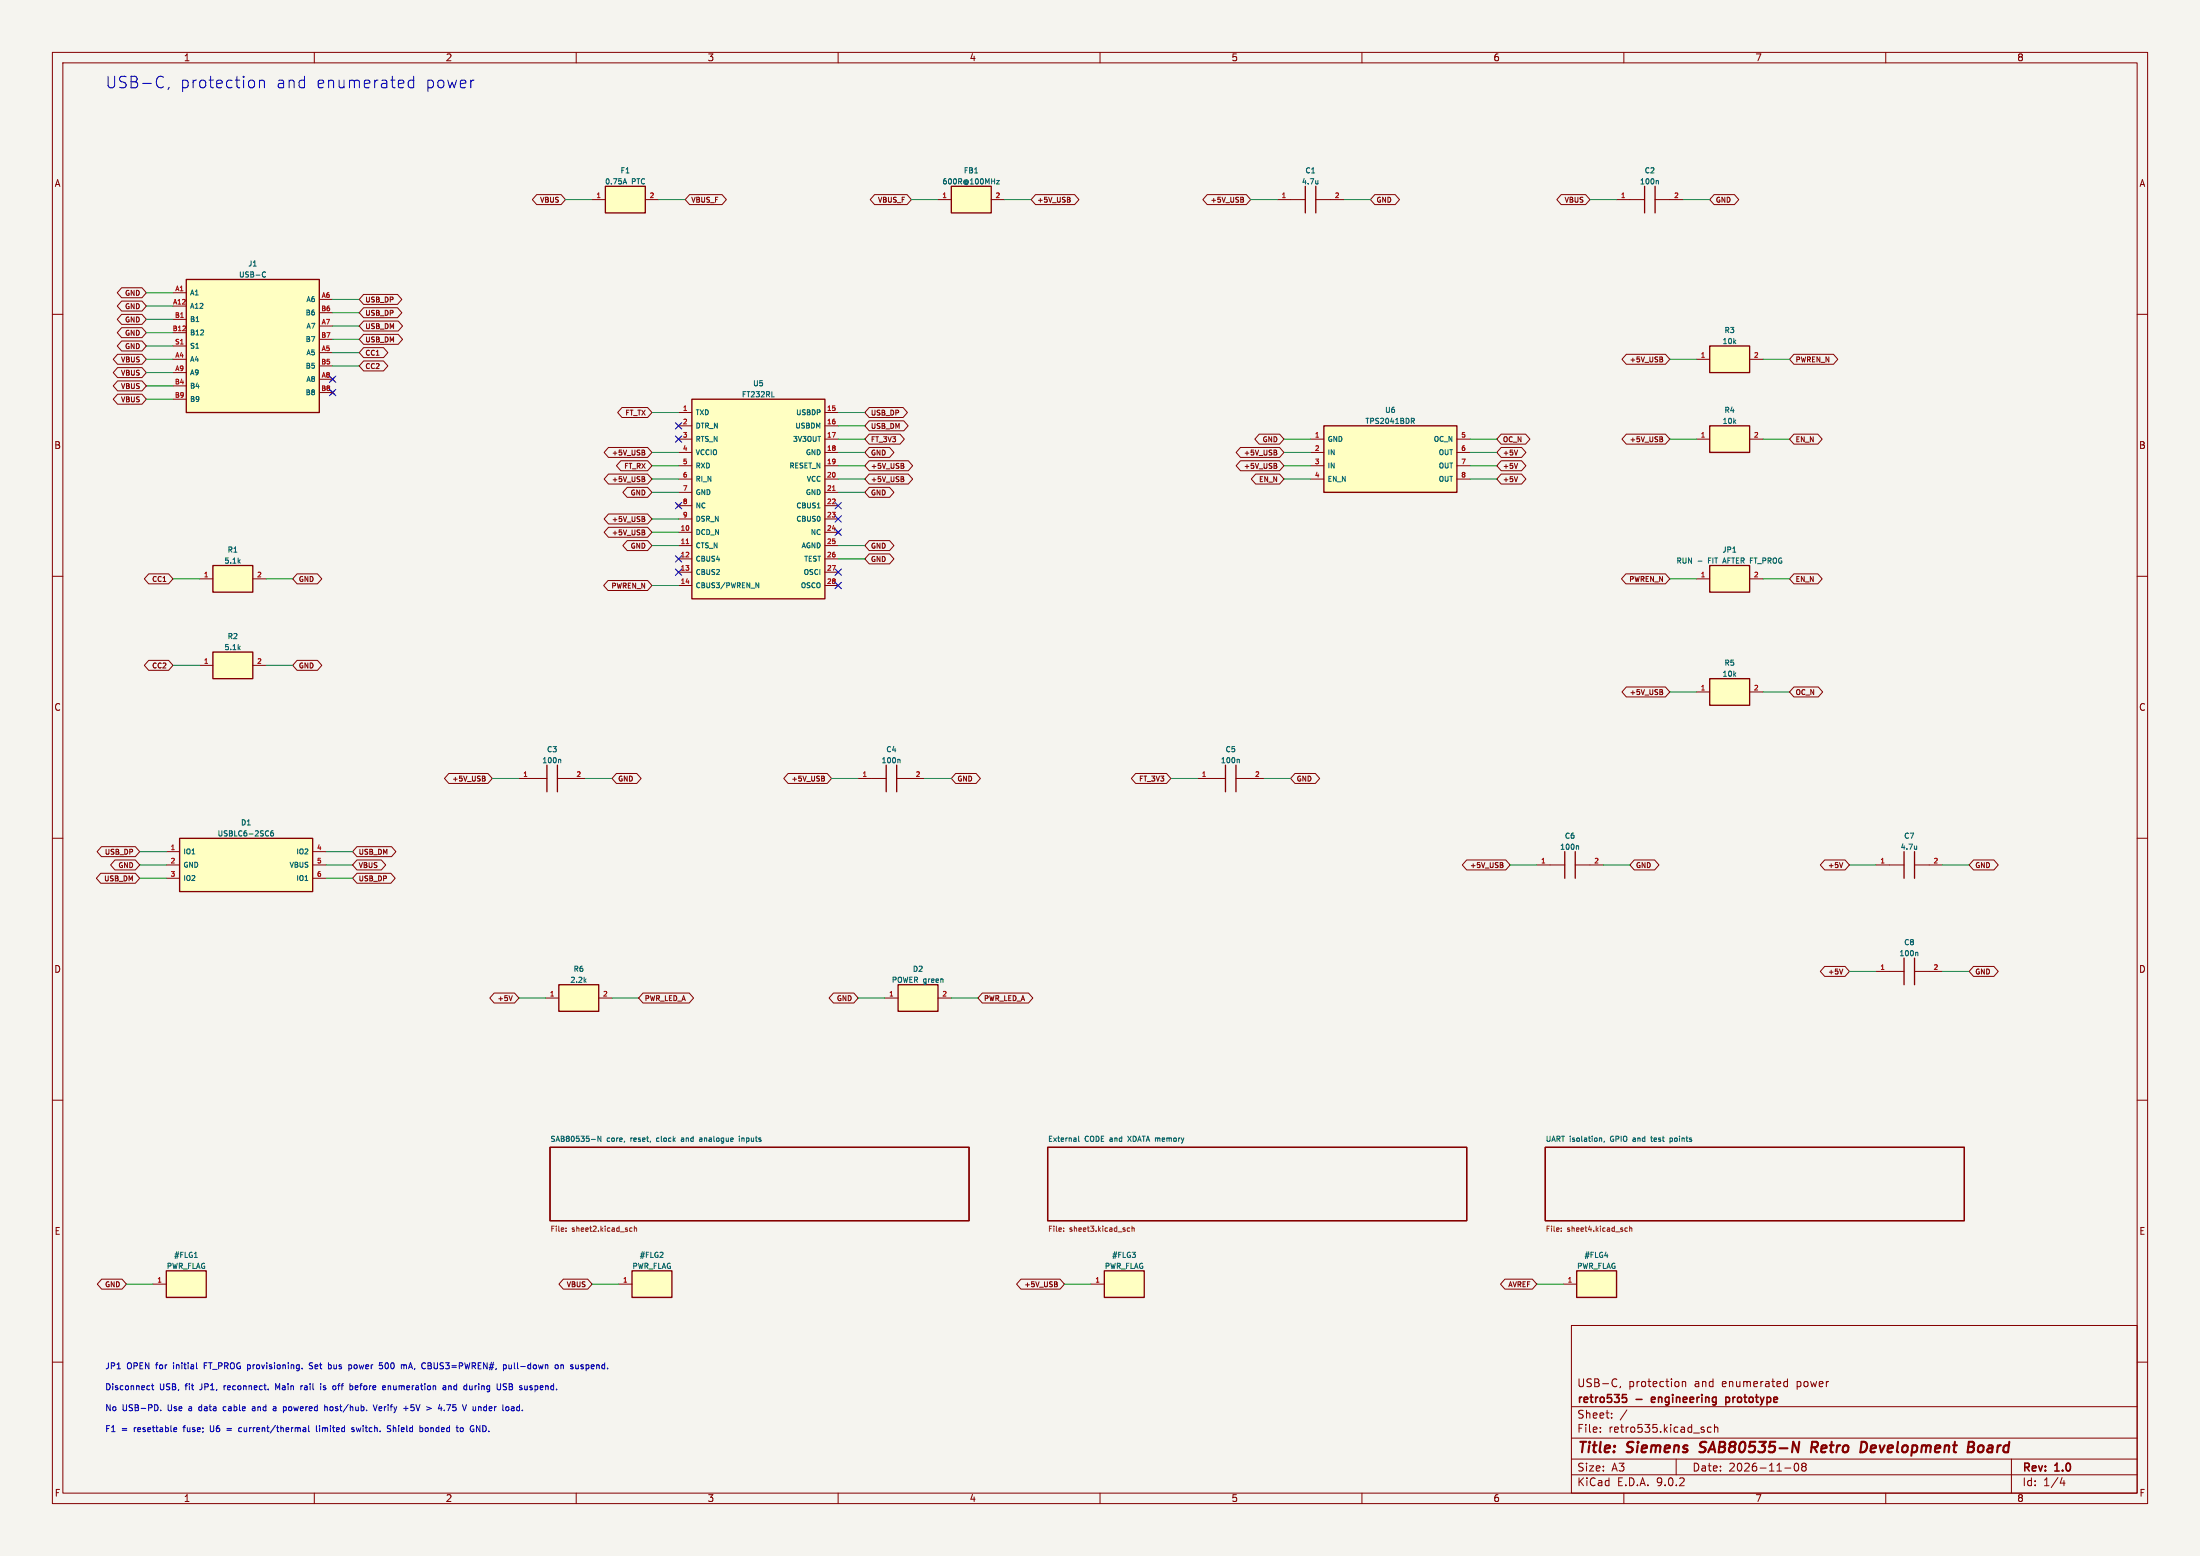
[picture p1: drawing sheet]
<svg xmlns="http://www.w3.org/2000/svg" width="420mm" height="297mm" viewBox="0 0 420 297" stroke-linecap="round" stroke-linejoin="round" font-family="sans-serif">
<path d="M0 0h420v297h-420z" fill="#f5f4ef" stroke="#f5f4ef" stroke-width=".19"/>
<g fill="none" stroke="#840000" stroke-width=".19">
<path d="M10 10h400v277h-400zM12 12h396v273h-396zM60 10v2M110 10v2M160 10v2M210 10v2M260 10v2M310 10v2M360 10v2M10 60h2M408 60h2M10 110h2"/>
<path d="M408 110h2M10 160h2M408 160h2M10 210h2M408 210h2M300 253h108v32h-108zM10 260h2M300 278.5h108M300 274.5h108M300 268.5h108M305.5 273.2v.2M305.5 272.5v.1"/>
<path d="M307.7 270.5v.2M307.7 269.8v.1M308.6 263.3h.1M308.7 264.5l-.1 .1M309.4 264.6l-.2 .3M310.6 269.1l-1.3 1.9M320 278.5v3M321.2 263.7v1M321.2 263.8l.2-.1 .3 .1 .1 .9M325.3 273v.3M326.7 272.5l-.5-.1-.3 .3 .2 .6h.6M327.3 272.5l.2-.1 .4 .1v.9"/>
<path d="M327.3 271.9v1.5M340.6 264.5l.2 .2 .4-.1M341.2 263.8l-.4-.1-.2 .1M341.2 263.2v1.5M342.7 279.4l.2-.1a.8 .8 0 0 1 .5 .7 .8 .8 0 0 1-.5 .8l-.2-.2-.2-.4zM344.2 279.9l-.3-.3 .3-.3 .5 .1 .1 .2-.3 .3M344.2 279.9l-.3 .3 .1 .4 .2 .2 .5-.1 .1-.2-.1-.4-.2-.2M344.2 279.9h.3M384 278.5v6.5M408 260h2M60 285v2M110 285v2"/>
<path d="M160 285v2M210 285v2M260 285v2M300 281.5h108M310 285v2M340.7 280.2h1.2M360 285v2M393.7 282l-.4 1.1h.9M394 282.6v1"/>
</g>
<path d="M324.4 277.1l.3 .1M324.7 275.4l-.1 .6M342.3 275.2l.9 2 .3-2M346.3 276.3l.6 .9M346.7 275.2h-.7l-.3 2M346.8 276.2l-1 .1M355.4 275.2a.96 .96 0 0 1 1 .6 .96 .96 0 0 1-.3 1.1l-.5 .3M375.8 276.2h.6M375.9 275.2l.8 .1a.51 .51 0 0 1 .1 .5 .51 .51 0 0 1-.4 .4M376.4 276.2l.3 .1a.58 .58 0 0 1-.3 .9h-.8M378.4 275.9a.62 .62 0 0 0-.8 .4v.7l.6 .2" fill="none" stroke="#840000" stroke-width=".4"/>
<path d="M309.8 266.2h.7M309.8 266.8h.5l.2 .2-.1 .6h-.6M315.3 266.8v.8M316 267l-.7 .2M329.5 266.7v1.5M329.5 266.8l.4-.1 .3 .3M330.2 267.4l-.3 .3-.4-.1" fill="none" stroke="#840000" stroke-width=".3"/>
<path d="M105 219h80v14h-80zM200 219h80v14h-80zM295 219h80v14h-80z" fill="none" stroke="#840000" stroke-width=".25"/>
<g fill="none" stroke="#006464" stroke-width=".19">
<path d="M112.9 217.5h.8M114.7 216.9v1l-.6-1v1M125.4 217.3v.5M130.4 217.2l-.3 .1M130.4 217.5l-.3 .1v.2l.3 .1M133.6 217.3h.4v.6M134 217.4l-.5 .2 .2 .3 .3-.1M141.1 216.9v.1M141.1 217.2v.7M141.6 217.2v.7M142 217.3h-.4M205.9 216.9v.8l.2 .2"/>
<path d="M215.3 216.9l.7 1M216 216.9l-.7 1M305.5 217.2l.3 .1v.6M306.3 217.8l-.1 .2M311.8 217.5v.3M315.1 217.2h.4M315.2 216.9v.8l.3 .2M318.8 217.3l.3-.1 .2 .2-.1 .4h-.4M318.8 217.2v1"/>
</g>
<g fill="none" stroke="#725600" stroke-width=".19">
<path d="M108.1 234.9v.1M108.1 234.4v.1M120.3 235h.4M120.3 234.4h.4M121.1 234.5l.4-.1v.6M121.1 234v1M203.1 234.9v.1M203.1 234.4v.1M215.3 235h.4M215.3 234.4h.4M216.1 234.5l.4-.1v.6M216.1 234v1"/>
<path d="M298.1 234.9v.1M298.1 234.4v.1M310.3 235h.4M310.3 234.4h.4M311.1 234.5l.4-.1v.6M311.1 234v1"/>
</g>
<path d="M40.6 124.5h7.7v5h-7.7z" fill="#ffffc2"/>
<path d="M40.6 124.5h7.7v5h-7.7zM169.2 146.1v5M171.2 146.1v5M298.7 162.6v5M300.7 162.6v5" fill="none" stroke="#840000" stroke-width=".25"/>
<path d="M38.1 127h2.5M48.3 127h2.5M163.8 148.6h5.4M171.2 148.6h5.3M293.4 165.1h5.3M300.7 165.1h5.4" fill="none" stroke="#840000" stroke-width=".19"/>
<path d="M45.6 123.6l.3 .4M45.9 123.3l-.4 .4M171.5 144.9l.3 .2v.5M301.1 161.4l.3 .2v.5" fill="none" stroke="#006464" stroke-width=".19"/>
<path d="M120.6 242.6h7.7v5h-7.7z" fill="#ffffc2"/>
<path d="M120.6 242.6h7.7v5h-7.7z" fill="none" stroke="#840000" stroke-width=".25"/>
<path d="M118.1 245.1h2.5" fill="none" stroke="#840000" stroke-width=".19"/>
<path d="M132.1 76.2h25.4v38.1h-25.4z" fill="#ffffc2"/>
<path d="M132.1 76.2h25.4v38.1h-25.4z" fill="none" stroke="#840000" stroke-width=".25"/>
<g fill="none" stroke="#840000" stroke-width=".19">
<path d="M129.5 78.7h2.6M157.5 78.7h2.5M129.2 96.1l.7 .8M129.5 81.3h2.6M129.5 83.8h2.6M129.5 86.4h2.6M129.5 88.9h2.6M129.5 91.4h2.6M129.5 94h2.6M129.5 96.5h2.6M129.5 99.1h2.6M129.9 96.1l-.7 .8"/>
<path d="M157.5 81.3h2.5M157.5 83.8h2.5M157.5 86.4h2.5M157.5 88.9h2.5M157.5 91.4h2.5M157.5 94h2.5M157.5 96.5h2.5M157.5 99.1h2.5M129.5 101.6h2.6M129.5 104.1h2.6M129.5 106.7h2.6M129.5 109.2h2.6"/>
<path d="M129.5 111.8h2.6M157.5 101.6h2.5M157.5 104.1h2.5M157.5 106.7h2.5M157.5 109.2h2.5M157.5 111.8h2.5M159.6 101.2l.8 .8M160.4 101.2l-.8 .8"/>
</g>
<path d="M158.9 93.6h.5M131 103.8h.5" fill="none" stroke="#a90000" stroke-width=".19"/>
<path d="M147.4 75.8h.4M156 97h.6M144.3 111.2l.5 1v-1" fill="none" stroke="#006464" stroke-width=".19"/>
<path d="M106.7 188h7.6v5h-7.6z" fill="#ffffc2"/>
<path d="M106.7 188h7.6v5h-7.6z" fill="none" stroke="#840000" stroke-width=".25"/>
<path d="M104.1 190.5h2.6M114.3 190.5h2.5" fill="none" stroke="#840000" stroke-width=".19"/>
<path d="M111.6 187.1l.3 .4M111.9 186.8l-.4 .4" fill="none" stroke="#006464" stroke-width=".19"/>
<path d="M326.4 108h7.6v5h-7.6z" fill="#ffffc2"/>
<path d="M326.4 108h7.6v5h-7.6zM363.5 162.6v5M365.5 162.6v5M363.5 182.9v5.1M365.5 182.9v5.1" fill="none" stroke="#840000" stroke-width=".25"/>
<path d="M323.8 110.5h2.6M334 110.5h2.5M358.1 165.1h5.4M365.5 165.1h5.3M358.1 185.4h5.4M365.5 185.4h5.3" fill="none" stroke="#840000" stroke-width=".19"/>
<path d="M329.2 106.5l-.3 1M330.8 105.4h.6M365.9 161.4v.7M365.9 162l-.1 .1M365.8 181.8l.3 .1v.5" fill="none" stroke="#006464" stroke-width=".19"/>
<path d="M326.4 81.3h7.6v5.1h-7.6z" fill="#ffffc2"/>
<path d="M249.2 35.6v5M251.2 35.6v5M326.4 81.3h7.6v5.1h-7.6z" fill="none" stroke="#840000" stroke-width=".25"/>
<path d="M243.8 38.1h5.4M251.2 38.1h5.3M323.8 83.8h2.6M334 83.8h2.5" fill="none" stroke="#840000" stroke-width=".19"/>
<path d="M251.6 34.4v.7M251.6 35l-.1 .1" fill="none" stroke="#006464" stroke-width=".19"/>
<path d="M326.4 66h7.6v5.1h-7.6z" fill="#ffffc2"/>
<path d="M326.4 66h7.6v5.1h-7.6zM104.4 146.1v5M106.4 146.1v5" fill="none" stroke="#840000" stroke-width=".25"/>
<path d="M323.8 68.6h2.6M334 68.6h2.5M99.1 148.6h5.3M106.4 148.6h5.4" fill="none" stroke="#840000" stroke-width=".19"/>
<path d="M106.8 144.9l.3 .2v.5" fill="none" stroke="#006464" stroke-width=".19"/>
<path d="M301 242.6h7.6v5h-7.6z" fill="#ffffc2"/>
<path d="M301 242.6h7.6v5h-7.6z" fill="none" stroke="#840000" stroke-width=".25"/>
<path d="M298.4 245.1h2.6" fill="none" stroke="#840000" stroke-width=".19"/>
<path d="M115.6 35.6h7.6v5h-7.6z" fill="#ffffc2"/>
<path d="M115.6 35.6h7.6v5h-7.6z" fill="none" stroke="#840000" stroke-width=".25"/>
<path d="M113 38.1h2.6M123.2 38.1h2.5" fill="none" stroke="#840000" stroke-width=".19"/>
<path d="M119 34.8h.5M119.3 34.1l.3 1" fill="none" stroke="#006464" stroke-width=".19"/>
<path d="M34.3 160h25.4v10.2h-25.4z" fill="#ffffc2"/>
<path d="M314 35.6v5M316 35.6v5M34.3 160h25.4v10.2h-25.4z" fill="none" stroke="#840000" stroke-width=".25"/>
<path d="M308.6 38.1h5.4M316 38.1h5.3M31.7 162.6h2.6M31.7 165.1h2.6M31.7 167.6h2.6M59.7 162.6h2.5M59.7 165.1h2.5M59.7 167.6h2.5" fill="none" stroke="#840000" stroke-width=".19"/>
<path d="M316.3 34.4l.3 .2v.5M51.2 158.6l.1 .1M51.3 159.5h-.1M52.1 158.6h-.3l-.1 .2v.6l.1 .2 .4-.1-.1-.5h-.3l-.1 .1M58.2 168.1h.6" fill="none" stroke="#006464" stroke-width=".19"/>
<path d="M171.4 188h7.7v5h-7.7z" fill="#ffffc2"/>
<path d="M171.4 188h7.7v5h-7.7z" fill="none" stroke="#840000" stroke-width=".25"/>
<path d="M168.9 190.5h2.5M179.1 190.5h2.5" fill="none" stroke="#840000" stroke-width=".19"/>
<path d="M31.7 242.6h7.7v5h-7.7z" fill="#ffffc2"/>
<path d="M31.7 242.6h7.7v5h-7.7z" fill="none" stroke="#840000" stroke-width=".25"/>
<path d="M29.2 245.1h2.5" fill="none" stroke="#840000" stroke-width=".19"/>
<path d="M37.1 240h.6" fill="none" stroke="#006464" stroke-width=".19"/>
<path d="M181.6 35.6h7.6v5h-7.6z" fill="#ffffc2"/>
<path d="M181.6 35.6h7.6v5h-7.6z" fill="none" stroke="#840000" stroke-width=".25"/>
<path d="M179.1 38.1h2.5M189.2 38.1h2.6" fill="none" stroke="#840000" stroke-width=".19"/>
<path d="M190.3 34.4h.5l-.5 .7h.5" fill="none" stroke="#006464" stroke-width=".19"/>
<path d="M40.6 108h7.7v5h-7.7z" fill="#ffffc2"/>
<path d="M40.6 108h7.7v5h-7.7z" fill="none" stroke="#840000" stroke-width=".25"/>
<path d="M38.1 110.5h2.5M48.3 110.5h2.5" fill="none" stroke="#840000" stroke-width=".19"/>
<path d="M45.6 107.1l.3 .4M45.9 106.8l-.4 .4" fill="none" stroke="#006464" stroke-width=".19"/>
<path d="M326.4 129.5h7.6v5.1h-7.6z" fill="#ffffc2"/>
<path d="M326.4 129.5h7.6v5.1h-7.6z" fill="none" stroke="#840000" stroke-width=".25"/>
<path d="M323.8 132.1h2.6M334 132.1h2.5" fill="none" stroke="#840000" stroke-width=".19"/>
<path d="M210.8 242.6h7.6v5h-7.6z" fill="#ffffc2"/>
<path d="M210.8 242.6h7.6v5h-7.6z" fill="none" stroke="#840000" stroke-width=".25"/>
<path d="M208.3 245.1h2.5" fill="none" stroke="#840000" stroke-width=".19"/>
<path d="M252.7 81.3h25.4v12.7h-25.4z" fill="#ffffc2"/>
<path d="M252.7 81.3h25.4v12.7h-25.4zM233.9 146.1v5M236 146.1v5" fill="none" stroke="#840000" stroke-width=".25"/>
<path d="M250.2 83.8h2.5M250.2 86.4h2.5M250.2 88.9h2.5M250.2 91.4h2.5M278.1 83.8h2.6M278.1 86.4h2.6M278.1 88.9h2.6M278.1 91.4h2.6M228.6 148.6h5.3M236 148.6h5.3" fill="none" stroke="#840000" stroke-width=".19"/>
<path d="M269.4 79.8h.4l.2 .2-.1 .3-.5 .1M269.7 80.4l.3 .4M236.3 144.9l.3 .2v.5" fill="none" stroke="#006464" stroke-width=".19"/>
<path d="M35.6 53.3h25.4v25.4h-25.4z" fill="#ffffc2"/>
<path d="M35.6 53.3h25.4v25.4h-25.4z" fill="none" stroke="#840000" stroke-width=".25"/>
<g fill="none" stroke="#840000" stroke-width=".19">
<path d="M102.5 37.1h4.6l.8 1-.8 1h-4.6l-.9-1zM131.6 37.1h6.2l.9 1-.9 1h-6.2l-.8-1zM167 37.1h6.2l.8 1-.8 1h-6.2l-.9-1zM197.7 37.1h7.4l.9 1-.9 1h-7.4l-.9-1zM204.1 38.1l.2 .2-.2 .3M204.2 37.7v.4M230.5 37.1h7.4l.9 1-.9 1h-7.4l-.9-1zM237.2 37.6l.2 .2-.2 .3 .2 .3-.2 .2h-.3M262.5 37.1h3.8l.9 1-.9 1h-3.8l-.9-1zM298 37.1h4.7l.8 1-.8 1h-4.7l-.8-1zM327.2 37.1h3.9l.8 1-.8 1h-3.9l-.8-1zM23.2 54.9h3.9l.8 1-.8 .9h-3.9l-.8-.9z"/>
<path d="M23.2 57.5h3.9l.8 .9-.8 1h-3.9l-.8-1zM33 55.9h2.6M33 58.4h2.6M61 57.2h2.5M61 59.7h2.5M69.4 58.7h6.5l.8 1-.8 .9h-6.5l-.8-.9zM69.4 56.2h6.5l.8 1-.8 .9h-6.5l-.8-.9zM22.4 70.2h4.7l.8 .9-.8 1h-4.7l-.8-1zM22.4 72.7h4.7l.8 1-.8 .9h-4.7l-.8-.9zM22.4 75.2h4.7l.8 1-.8 1h-4.7l-.8-1zM22.4 67.6h4.7l.8 1-.8 .9h-4.7l-.8-.9zM23.2 60h3.9l.8 1-.8 .9h-3.9l-.8-.9z"/>
<path d="M23.2 62.5h3.9l.8 1-.8 1h-3.9l-.8-1zM23.2 65.1h3.9l.8 .9-.8 1h-3.9l-.8-1zM33 61h2.6M33 63.5h2.6M33 66h2.6M33 68.6h2.6M33 71.1h2.6M33 73.7h2.6M33 76.2h2.6M61 62.2h2.5M61 64.8h2.5M61 67.3h2.5"/>
<path d="M61 69.9h2.5M61 72.4h2.5M61 74.9h2.5M63.1 72l.8 .8M63.1 74.5l.8 .8M63.9 72l-.8 .8M63.9 74.5l-.8 .8M69.4 61.3h6.6l.9 .9-.9 1h-6.6l-.8-1zM69.4 63.8h6.6l.9 1-.9 .9h-6.6l-.8-.9zM69.4 66.4h3.8l.8 .9-.8 1h-3.8l-.8-1zM69.4 68.9h3.8l.8 1-.8 .9h-3.8l-.8-.9zM118.7 77.8h4.9l.9 .9-.9 1h-4.9l-.8-1z"/>
<path d="M165.9 77.8h6.5l.8 .9-.8 1h-6.5l-.8-1zM310.5 67.6h7.4l.9 1-.9 .9h-7.4l-.9-.9zM317.2 68.1l.2 .2-.2 .3 .2 .3-.2 .2h-.3M342.5 67.6h7.5l.9 1-.9 .9h-7.5l-.9-.9zM116.2 90.5h7.4l.9 .9-.9 1h-7.4l-.9-1zM116.2 98.1h7.4l.9 1-.9 .9h-7.4l-.9-.9zM116.2 85.4h7.4l.9 1-.9 .9h-7.4l-.9-.9zM118.5 87.9h5.1l.9 1-.9 1h-5.1l-.8-1zM119.7 93h3.9l.9 1-.9 .9h-3.9l-.8-.9zM122.9 91l.2 .2-.2 .2 .2 .4-.2 .1h-.3M122.9 85.9l.2 .2-.2 .3 .2 .3-.2 .2h-.3M122.9 98.6l.2 .2-.2 .3 .2 .3-.2 .2h-.3"/>
<path d="M165.9 82.9h5.9l.8 .9-.8 1h-5.9l-.8-1zM165.9 85.4h3.9l.9 1-.9 .9h-3.9l-.8-.9zM165.9 87.9h7.5l.8 1-.8 1h-7.5l-.8-1zM165.9 90.5h7.5l.8 .9-.8 1h-7.5l-.8-1zM165.9 93h3.9l.9 1-.9 .9h-3.9l-.8-.9zM165.9 80.3h6.6l.9 1-.9 .9h-6.6l-.8-.9zM172.3 88.9l.3 .2-.2 .3M172.3 91.4l.3 .2-.2 .3M172.4 88.5v.4M172.4 91v.4M236.8 85.4h7.5l.8 1-.8 .9h-7.5l-.8-.9zM236.8 87.9h7.5l.8 1-.8 1h-7.5l-.8-1z"/>
<path d="M239.7 90.5h4.6l.8 .9-.8 1h-4.6l-.8-1zM240.4 82.9h3.9l.8 .9-.8 1h-3.9l-.8-1zM243.5 85.9l.2 .2-.2 .3 .3 .3-.2 .2h-.4M243.5 88.4l.2 .2-.2 .3 .3 .3-.2 .2h-.4M286.6 82.9h4.6l.9 .9-.9 1h-4.6l-.9-1zM286.6 85.4h3.9l.8 1-.8 .9h-3.9l-.9-.9zM286.6 87.9h3.9l.8 1-.8 1h-3.9l-.9-1zM286.6 90.5h3.9l.8 .9-.8 1h-3.9l-.9-1zM289.7 85.9l-.3 1M289.7 88.4l-.3 1M289.7 91l-.3 .9M310.5 82.9h7.4l.9 .9-.9 1h-7.4l-.9-1z"/>
<path d="M317.2 83.4l.2 .2-.2 .2 .2 .3-.2 .2h-.3M342.5 82.9h4.5l.9 .9-.9 1h-4.5l-.9-1zM28.4 109.5h3.8l.8 1-.8 .9h-3.8l-.8-.9zM56.7 109.5h3.9l.8 1-.8 .9h-3.9l-.8-.9zM116.1 110.8h7.5l.9 1-.9 .9h-7.5l-.9-.9zM116.2 100.6h7.4l.9 1-.9 1h-7.4l-.9-1zM119.7 103.2h3.9l.9 .9-.9 1h-3.9l-.8-1zM122.9 101.1l.2 .2-.2 .3 .2 .3-.2 .2h-.3M165.9 103.2h3.9l.9 .9-.9 1h-3.9l-.8-1zM165.9 105.7h3.9l.9 1-.9 .9h-3.9l-.8-.9zM310.4 109.5h7.5l.9 1-.9 .9h-7.5l-.9-.9zM342.5 109.5h4.5l.9 1-.9 .9h-4.5l-.9-.9z"/>
<path d="M28.4 126h3.8l.8 1-.8 1h-3.8l-.8-1zM56.7 126h3.9l.8 1-.8 1h-3.9l-.8-1zM310.5 131.1h7.4l.9 1-.9 .9h-7.4l-.9-.9zM317.2 131.6l.2 .2-.2 .3 .2 .3-.2 .2h-.3M342.5 131.1h4.6l.9 1-.9 .9h-4.6l-.9-.9zM85.7 147.6h7.4l.9 1-.9 .9h-7.4l-.8-.9zM92.4 148.1l.2 .2-.2 .3 .2 .3-.2 .2h-.3M117.7 147.6h3.9l.8 1-.8 .9h-3.9l-.9-.9zM150.5 147.6h7.4l.8 1-.8 .9h-7.4l-.9-.9zM157.2 148.1l.2 .2-.2 .3 .2 .3-.2 .2h-.3M182.4 147.6h3.9l.9 1-.9 .9h-3.9l-.8-.9zM216.8 147.6h5.9l.8 1-.8 .9h-5.9l-.8-.9z"/>
<path d="M247.2 147.6h3.9l.8 1-.8 .9h-3.9l-.8-.9zM19.2 166.7h6.6l.9 .9-.9 1h-6.6l-.8-1zM19.4 161.6h6.4l.9 1-.9 .9h-6.4l-.9-.9zM21.9 164.1h3.9l.9 1-.9 1h-3.9l-.8-1zM68.1 161.6h6.6l.9 1-.9 .9h-6.6l-.8-.9zM68.1 164.1h4.7l.8 1-.8 1h-4.7l-.8-1zM68.1 166.7h6.5l.8 .9-.8 1h-6.5l-.8-1zM280 164.1h7.5l.8 1-.8 1h-7.5l-.8-1zM286.7 164.6l.2 .2-.2 .3 .2 .3-.1 .2h-.4M312 164.1h3.9l.8 1-.8 1h-3.9l-.9-1zM348.3 164.1h3.9l.9 1-.9 1h-3.9l-.8-1zM351.8 164.6l-.3 1"/>
<path d="M376.8 164.1h3.8l.9 1-.9 1h-3.8l-.9-1zM94.3 189.5h3.9l.9 1-.9 1h-3.9l-.8-1zM97.8 190l-.3 1M122.8 189.5h8.8l.8 1-.8 1h-8.8l-.9-1zM159.1 189.5h3.9l.8 1-.8 1h-3.9l-.8-1zM187.5 189.5h8.8l.9 1-.9 1h-8.8l-.8-1zM348.3 184.5h3.9l.9 .9-.9 1h-3.9l-.8-1zM351.8 185l-.3 .9M376.8 184.5h3.8l.9 .9-.9 1h-3.8l-.9-1zM19.4 244.2h3.9l.8 .9-.8 1h-3.9l-.8-1zM107.5 244.2h4.7l.8 .9-.8 1h-4.7l-.8-1zM194.9 244.2h7.5l.8 .9-.8 1h-7.5l-.8-1z"/>
<path d="M201.6 244.7l.2 .1-.2 .3 .3 .3-.2 .2h-.4M287.3 244.2h5.2l.9 .9-.9 1h-5.2l-.8-1z"/>
</g>
<path d="M50.3 51.9l.4 .1M50.7 52.8h-.4" fill="none" stroke="#006464" stroke-width=".19"/>
<g fill="none" stroke="#009600" stroke-width=".19">
<path d="M107.9 38.1h5.1M125.7 38.1h5.1M174 38.1h5.1M191.8 38.1h5M238.8 38.1h5M256.5 38.1h5.1M303.5 38.1h5.1M321.3 38.1h5.1M27.9 55.9h5.1M27.9 58.4h5.1M63.5 57.2h5.1M63.5 59.7h5.1"/>
<path d="M27.9 73.7h5.1M27.9 76.2h5.1M27.9 71.1h5.1M27.9 63.5h5.1M27.9 66h5.1M27.9 68.6h5.1M27.9 61h5.1M63.5 62.2h5.1M63.5 64.8h5.1M63.5 67.3h5.1M63.5 69.9h5.1M124.5 78.7h5"/>
<path d="M160 78.7h5.1M318.8 68.6h5M336.5 68.6h5.1M124.5 91.4h5M124.5 94h5M124.5 86.4h5M124.5 99.1h5M124.5 88.9h5M160 91.4h5.1M160 81.3h5.1M160 94h5.1M160 86.4h5.1"/>
<path d="M160 83.8h5.1M160 88.9h5.1M245.1 91.4h5.1M245.1 86.4h5.1M245.1 83.8h5.1M245.1 88.9h5.1M280.7 91.4h5M280.7 86.4h5M280.7 83.8h5M280.7 88.9h5M318.8 83.8h5M336.5 83.8h5.1"/>
<path d="M33 110.5h5.1M50.8 110.5h5.1M124.5 101.6h5M124.5 104.1h5M124.5 111.8h5M160 106.7h5.1M160 104.1h5.1M318.8 110.5h5M336.5 110.5h5.1M33 127h5.1M50.8 127h5.1M318.8 132.1h5"/>
<path d="M336.5 132.1h5.1M94 148.6h5.1M111.8 148.6h5M158.7 148.6h5.1M176.5 148.6h5.1M223.5 148.6h5.1M241.3 148.6h5.1M26.7 162.6h5M26.7 165.1h5M26.7 167.6h5M62.2 162.6h5.1M62.2 165.1h5.1"/>
<path d="M62.2 167.6h5.1M288.3 165.1h5.1M306.1 165.1h5M353.1 165.1h5M370.8 165.1h5.1M99.1 190.5h5M116.8 190.5h5.1M163.8 190.5h5.1M181.6 190.5h5.1M353.1 185.4h5M370.8 185.4h5.1M24.1 245.1h5.1"/>
<path d="M113 245.1h5.1M203.2 245.1h5.1M293.4 245.1h5"/>
</g>
<g fill="none" stroke="#000084" stroke-width=".19">
<path d="M62.9 71.8l1.2 1.2M62.9 74.3l1.2 1.2M64.1 71.8l-1.2 1.2M64.1 74.3l-1.2 1.2M128.9 95.9l1.2 1.2M128.9 83.2l1.2 1.2M128.9 80.7l1.2 1.2M130.1 95.9l-1.2 1.2M130.1 83.2l-1.2 1.2M130.1 80.7l-1.2 1.2M159.4 95.9l1.2 1.2M159.4 98.5l1.2 1.2"/>
<path d="M160.6 95.9l-1.2 1.2M160.6 98.5l-1.2 1.2M128.9 108.6l1.2 1.2M128.9 106.1l1.2 1.2M130.1 108.6l-1.2 1.2M130.1 106.1l-1.2 1.2M159.4 108.6l1.2 1.2M159.4 111.2l1.2 1.2M159.4 101l1.2 1.2M160.6 108.6l-1.2 1.2M160.6 111.2l-1.2 1.2M160.6 101l-1.2 1.2"/>
</g>
<g fill="none" stroke="#0000c2" stroke-width=".19">
<path d="M31.1 14.7l.1 .1M31.2 16.6l-.1 .1M32.3 16.7l-.3 .4M48.5 15.5l.1 .2-.1 .9M49.5 15.3v1.5M49.5 15.5a.55 .55 0 0 1 1 .1v1.2M79 15.4l-.7-.1-.4 .4v.6l.2 .4 .2 .1 .7-.1M79 14.6v2.2M28.3 264.5l.3 .1M28.6 265.2l-.3 .1M28.9 264.5h.5M29.1 264.1v1l.3 .2"/>
<path d="M30.7 269.2v.1M33.2 272.7l.2-.2 .3 .2v.1l-.5 .1M33.2 273.1l.2 .2 .3-.1M37.5 261.1l.2 .2M38.1 268.6l-.1 .1 .1 .5M39 260.7h.4M39.5 260.1h-.5v1.2M40.1 272.1l.2 1.1M42.8 264.5v.8M42.9 264.6l-.1 .1M43 268.5h-.2l-.2 .2 .1 .5 .3 .1M43.3 272.7h.9"/>
<path d="M43.3 273h.9M46.1 272.6l-.3-.1-.2 .2 .1 .5h.4M48.2 268.6l.3-.1 .2 .2M48.7 268.8l-.6 .2 .2 .3 .4-.1M51.2 265.2v.1M52.3 268.5l.3 .1 .1 .7M52.7 269.2l-.4 .1M52.7 268.8h-.4M53 264.9l-.4-.8v1.2M57.4 264.5v.8M57.7 261.2v.1M57.8 264.5l-.4 .2"/>
<path d="M57.8 273.1l.2 .2 .4-.1M57.9 272.6h.4l.1 .7M58.4 272.8l-.6 .2M58.9 272.1v1l.2 .2M59.6 261.2h-.6M59.7 260.2l-.4-.1-.3 .2 .1 .3 .5 .2M60.4 272.1v1l.2 .2M61 272.1v.1M61 272.5v.8M61.2 264.1v.1M61.2 264.5v.8M61.7 265.2l.3 .1"/>
<path d="M62 264.5l-.3 .2 .1 .1 .2 .1M62.2 268.5l.3 .2v.6M62.8 260.5l.3 .1 .2 .1-.1 .5-.4 .1M63.4 268.5l-.4 .2v.5l.4 .1M64.1 264.6v.6M64.5 264.5h.4M66.9 260.5l.2 .2v.4l-.2 .2M67.3 264.6v.6M67.6 272.6l-.3-.1-.2 .2 .1 .1 .4 .1v.3h-.5M68 272.5l.2 .8M68.2 264.5l-.4 .2 .1 .5 .3 .1M68.3 264.8l-.5 .1"/>
<path d="M71.2 268.1l.4 1.2 .4-1.2M72.8 268.6l-.3-.1-.2 .2 .1 .5h.4M72.9 268.8l-.6 .1M72.9 260.6l.2 .2-.2 .4M73 260.1h-.5l-.1 .6M73.4 264.5l.2 .3-.5 .1M73.5 265.2l-.1 .1M73.7 260.2l-.2 .4 .2 .6M73.9 272.5l.7 .4-.2 .4-.5-.1M74.1 264.5v.8M74.5 264.6h-.4M74.6 272.2l-.4-.1-.3 .2"/>
<path d="M75.1 272.1v1.2M75.2 272.5l-.1 .1M77.3 260.5l.3 .2v.6M78.4 260.1l-.4 1.2M78.4 269.2l.5 .1M79 268.1h-.5l-.1 .6 .5-.1M80.5 272.5l.2 .2v.4l-.2 .2M81.7 272.6l-.3-.1-.2 .2 .1 .5h.4M81.7 260.7h.4M81.7 260.1l.5 .1M82.1 260.7h.2M82.2 260.6l-.1 .1"/>
<path d="M82.3 261.2l-.6 .1M84 268.1l-.3 .8M84.6 264.6h.4l.1 .7M85.1 264.8l-.5 .2 .1 .3 .4-.1M85.3 268.1h.7l-.5 1.2M85.7 264.6h.4v.7M85.7 264.5v.8M87.8 272.7l.3-.2 .3 .2-.1 .5-.2 .1-.3-.2M90.1 265.2l-.3 .1M90.1 264.5v.8M90.3 268.5l.1 .7h.3M91 272.1l.6 1.2v-1.2"/>
<path d="M96.7 264.2l-.4-.1-.2 .2 .1 .3 .5 .2v.4h-.6M97.2 260.5v.7h.4M97.6 260.5v.8M98 268.5l.1 .2v.6M98.1 269.2l-.3 .1M98.1 268.8h-.3M98.8 268.5l-.2 .2v.4l.2 .2M101.2 264.6h.4M101.2 264.8l.4 .1M101.6 265.2l-.3 .1M106.1 260.6l.3-.1 .2 .2v.4l-.2 .2-.4-.2zM107.1 260.6h.4l.1 .7"/>
<path d="M107.1 260.5v.8M110.9 261.2h.4M111.3 260.6l-.2-.1-.2 .2 .1 .1 .3 .1"/>
</g>
<g font-size="3.1" fill="#0000c2">
<text x="20" y="17.1">USB-C,</text>
<text x="34.3" y="17.1">protection</text>
<text x="52.6" y="17.1">and</text>
<text x="60.3" y="17.1">enumerated</text>
<text x="81.1" y="17.1">power</text>
</g>
<g font-size="2.8" fill="#840000">
<text x="301" y="277.9">Title:</text>
<text x="310.6" y="277.9">Siemens</text>
<text x="325.4" y="277.9">SAB80535-N</text>
<text x="347.4" y="277.9">Retro</text>
<text x="357.6" y="277.9">Development</text>
<text x="378.9" y="277.9">Board</text>
</g>
<g font-size="2.1" fill="#840000">
<text x="301" y="268.2">retro535</text>
<text x="301" y="265">USB-C,</text>
<text x="310.9" y="265">protection</text>
<text x="312.4" y="268.2">-</text>
<text x="316" y="268.2">engineering</text>
<text x="323.5" y="265">and</text>
<text x="328.9" y="265">enumerated</text>
<text x="330.7" y="268.2">prototype</text>
<text x="343.3" y="265">power</text>
<text x="301" y="273.7">File:</text>
<text x="301" y="271">Sheet:</text>
<text x="307.1" y="273.7">retro535.kicad_sch</text>
<text x="301" y="281.1">Size:</text>
<text x="307.6" y="281.1">A3</text>
<text x="323" y="281.1">Date:</text>
<text x="330" y="281.1">2026-11-08</text>
<text x="386" y="281.3">Rev:</text>
<text x="392.4" y="281.3">1.0</text>
<text x="301" y="283.9">KiCad</text>
<text x="308.7" y="283.9">E.D.A.</text>
<text x="316.3" y="283.9">9.0.2</text>
<text x="386" y="283.9">Id:</text>
<text x="390.1" y="283.9">1/4</text>
</g>
<g font-size="1.8" fill="#840000">
<text x="35" y="11.9">1</text>
<text x="85" y="11.9">2</text>
<text x="135" y="11.9">3</text>
<text x="185" y="11.9">4</text>
<text x="235" y="11.9">5</text>
<text x="285" y="11.9">6</text>
<text x="335" y="11.9">7</text>
<text x="385" y="11.9">8</text>
<text x="10.3" y="35.9">A</text>
<text x="408.3" y="35.9">A</text>
<text x="10.3" y="85.9">B</text>
<text x="408.2" y="85.9">B</text>
<text x="10.3" y="135.9">C</text>
<text x="408.2" y="135.9">C</text>
<text x="10.3" y="185.9">D</text>
<text x="408.2" y="185.9">D</text>
<text x="10.3" y="235.9">E</text>
<text x="408.3" y="235.9">E</text>
<text x="10.3" y="285.9">F</text>
<text x="35" y="286.9">1</text>
<text x="85" y="286.9">2</text>
<text x="135" y="286.9">3</text>
<text x="185" y="286.9">4</text>
<text x="235" y="286.9">5</text>
<text x="285" y="286.9">6</text>
<text x="335" y="286.9">7</text>
<text x="385" y="286.9">8</text>
<text x="408.3" y="285.9">F</text>
</g>
<g font-size="1.6" fill="#0000c2">
<text x="20" y="261.6">JP1</text>
<text x="24.2" y="261.6">OPEN</text>
<text x="29.9" y="261.6">for</text>
<text x="33.4" y="261.6">initial</text>
<text x="39.5" y="261.6">FT_PROG provisioning.</text>
<text x="60.1" y="261.6">Set</text>
<text x="63.9" y="261.6">bus</text>
<text x="68" y="261.6">power</text>
<text x="74.1" y="261.6">500</text>
<text x="78.5" y="261.6">mA,</text>
<text x="82.7" y="261.6">CBUS3=PWREN#,</text>
<text x="98.5" y="261.6">pull-down</text>
<text x="108.6" y="261.6">on</text>
<text x="111.8" y="261.6">suspend.</text>
<text x="20" y="265.6">Disconnect</text>
<text x="20" y="269.6">No</text>
<text x="23.3" y="269.6">USB-PD.</text>
<text x="30.5" y="265.6">USB,</text>
<text x="32.2" y="269.6">Use</text>
<text x="35.6" y="265.6">fit</text>
<text x="36.4" y="269.6">a</text>
<text x="38.5" y="265.6">JP1,</text>
<text x="38.5" y="269.6">data</text>
<text x="43.3" y="265.6">reconnect.</text>
<text x="43.4" y="269.6">cable</text>
<text x="49.2" y="269.6">and</text>
<text x="53.4" y="265.6">Main</text>
<text x="53.4" y="269.6">a</text>
<text x="55.6" y="269.6">powered</text>
<text x="58.4" y="265.6">rail</text>
<text x="62.4" y="265.6">is</text>
<text x="63.7" y="269.6">host/hub.</text>
<text x="65" y="265.6">off</text>
<text x="68.5" y="265.6">before</text>
<text x="73.3" y="269.6">Verify</text>
<text x="75" y="265.6">enumeration</text>
<text x="79.2" y="269.6">+5V</text>
<text x="83.8" y="269.6">&gt;</text>
<text x="86.3" y="269.6">4.75</text>
<text x="86.7" y="265.6">and</text>
<text x="91" y="265.6">during</text>
<text x="91.3" y="269.6">V under</text>
<text x="97.5" y="265.6">USB</text>
<text x="99.3" y="269.6">load.</text>
<text x="102" y="265.6">suspend.</text>
<text x="20" y="273.6">F1</text>
<text x="23.2" y="273.6">=</text>
<text x="25.7" y="273.6">resettable</text>
<text x="35.4" y="273.6">fuse;</text>
<text x="40.7" y="273.6">U6</text>
<text x="46.6" y="273.6">current/thermal</text>
<text x="61.6" y="273.6">limited</text>
<text x="68.6" y="273.6">switch.</text>
<text x="75.7" y="273.6">Shield</text>
<text x="82.1" y="273.6">bonded</text>
<text x="89.4" y="273.6">to</text>
<text x="92.2" y="273.6">GND.</text>
</g>
<g font-size="1.4" fill="#006464">
<text x="115.4" y="35.4">0.75A</text>
<text x="118.3" y="33.3">F1</text>
<text x="120.6" y="35.4">PTC</text>
<text x="179.8" y="35.4">600R@100MHz</text>
<text x="183.9" y="33.3">FB1</text>
<text x="248.4" y="35.4">4.7u</text>
<text x="249.1" y="33.3">C1</text>
<text x="313" y="35.4">100n</text>
<text x="313.9" y="33.3">C2</text>
<text x="45.5" y="53.2">USB-C</text>
<text x="47.3" y="51.1">J1</text>
<text x="328.7" y="65.9">10k</text>
<text x="329.1" y="63.8">R3</text>
<text x="141.5" y="76">FT232RL</text>
<text x="143.7" y="73.9">U5</text>
<text x="260.5" y="81.1">TPS2041BDR</text>
<text x="264.3" y="79">U6</text>
<text x="328.7" y="81.1">10k</text>
<text x="329.1" y="79">R4</text>
<text x="42.7" y="107.8">5.1k</text>
<text x="43.3" y="105.7">R1</text>
<text x="319.9" y="107.8">RUN</text>
<text x="324" y="107.8">-</text>
<text x="326.3" y="107.8">FIT</text>
<text x="328.7" y="105.7">JP1</text>
<text x="329.4" y="107.8">AFTER FT_PROG</text>
<text x="42.7" y="124.3">5.1k</text>
<text x="43.3" y="122.2">R2</text>
<text x="328.7" y="129.4">10k</text>
<text x="329.1" y="127.3">R5</text>
<text x="104.3" y="143.8">C3</text>
<text x="169.1" y="143.8">C4</text>
<text x="233.8" y="143.8">C5</text>
<text x="103.4" y="145.9">100n</text>
<text x="168.2" y="145.9">100n</text>
<text x="232.9" y="145.9">100n</text>
<text x="41.4" y="159.8">USBLC6-2SC6</text>
<text x="45.9" y="157.7">D1</text>
<text x="298.6" y="160.3">C6</text>
<text x="363.4" y="160.3">C7</text>
<text x="297.7" y="162.4">100n</text>
<text x="362.7" y="162.4">4.7u</text>
<text x="109.4" y="185.7">R6</text>
<text x="174.2" y="185.7">D2</text>
<text x="362.5" y="182.7">100n</text>
<text x="363.4" y="180.6">C8</text>
<text x="108.8" y="187.8">2.2k</text>
<text x="170.1" y="187.8">POWER green</text>
<text x="105" y="218">SAB80535-N</text>
<text x="115.9" y="218">core,</text>
<text x="120.6" y="218">reset,</text>
<text x="125.8" y="218">clock</text>
<text x="130.8" y="218">and</text>
<text x="134.5" y="218">analogue</text>
<text x="142.4" y="218">inputs</text>
<text x="200" y="218">External</text>
<text x="207.1" y="218">CODE and</text>
<text x="215.8" y="218">XDATA memory</text>
<text x="295" y="218">UART isolation,</text>
<text x="307.7" y="218">GPIO</text>
<text x="312.2" y="218">and</text>
<text x="315.9" y="218">test</text>
<text x="319.8" y="218">points</text>
<text x="31.7" y="242.4">PWR_FLAG</text>
<text x="33.1" y="240.3">#FLG1</text>
<text x="120.6" y="242.4">PWR_FLAG</text>
<text x="122" y="240.3">#FLG2</text>
<text x="210.8" y="242.4">PWR_FLAG</text>
<text x="212.2" y="240.3">#FLG3</text>
<text x="301" y="242.4">PWR_FLAG</text>
<text x="302.4" y="240.3">#FLG4</text>
</g>
<g font-size="1.4" fill="#725600">
<text x="105" y="235.5">File:</text>
<text x="109.2" y="235.5">sheet2.kicad_sch</text>
<text x="200" y="235.5">File:</text>
<text x="204.2" y="235.5">sheet3.kicad_sch</text>
<text x="295" y="235.5">File:</text>
<text x="299.2" y="235.5">sheet4.kicad_sch</text>
</g>
<g font-size="1.3" fill="#840000">
<text x="102.9" y="38.9">VBUS</text>
<text x="131.9" y="38.9">VBUS_F</text>
<text x="167.5" y="38.9">VBUS_F</text>
<text x="197.9" y="38.9">+5V_USB</text>
<text x="231" y="38.9">+5V_USB</text>
<text x="262.7" y="38.9">GND</text>
<text x="298.5" y="38.9">VBUS</text>
<text x="327.5" y="38.9">GND</text>
<text x="23.7" y="56.7">GND</text>
<text x="23.7" y="59.2">GND</text>
<text x="69.6" y="57.9">USB_DP</text>
<text x="23.7" y="61.7">GND</text>
<text x="23.7" y="64.3">GND</text>
<text x="69.6" y="60.5">USB_DP</text>
<text x="69.6" y="63">USB_DM</text>
<text x="69.6" y="65.5">USB_DM</text>
<text x="22.9" y="71.9">VBUS</text>
<text x="22.9" y="69.4">VBUS</text>
<text x="23.7" y="66.8">GND</text>
<text x="69.6" y="68.1">CC1</text>
<text x="69.6" y="70.6">CC2</text>
<text x="311" y="69.4">+5V_USB</text>
<text x="342.7" y="69.4">PWREN_N</text>
<text x="22.9" y="74.4">VBUS</text>
<text x="22.9" y="77">VBUS</text>
<text x="119.2" y="79.5">FT_TX</text>
<text x="166.2" y="79.5">USB_DP</text>
<text x="166.2" y="82.1">USB_DM</text>
<text x="116.7" y="87.1">+5V_USB</text>
<text x="119" y="89.7">FT_RX</text>
<text x="166.2" y="84.6">FT_3V3</text>
<text x="166.2" y="87.1">GND</text>
<text x="166.2" y="89.7">+5V_USB</text>
<text x="237.3" y="87.1">+5V_USB</text>
<text x="237.3" y="89.7">+5V_USB</text>
<text x="240.9" y="84.6">GND</text>
<text x="286.8" y="84.6">OC_N</text>
<text x="286.8" y="87.1">+5V</text>
<text x="286.8" y="89.7">+5V</text>
<text x="311" y="84.6">+5V_USB</text>
<text x="342.7" y="84.6">EN_N</text>
<text x="116.7" y="92.2">+5V_USB</text>
<text x="120.2" y="94.8">GND</text>
<text x="166.2" y="92.2">+5V_USB</text>
<text x="166.2" y="94.8">GND</text>
<text x="240.2" y="92.2">EN_N</text>
<text x="286.8" y="92.2">+5V</text>
<text x="116.7" y="99.8">+5V_USB</text>
<text x="116.7" y="102.4">+5V_USB</text>
<text x="120.2" y="104.9">GND</text>
<text x="166.2" y="104.9">GND</text>
<text x="166.2" y="107.5">GND</text>
<text x="28.9" y="111.3">CC1</text>
<text x="56.9" y="111.3">GND</text>
<text x="116.6" y="112.5">PWREN_N</text>
<text x="310.9" y="111.3">PWREN_N</text>
<text x="342.7" y="111.3">EN_N</text>
<text x="28.9" y="127.8">CC2</text>
<text x="56.9" y="127.8">GND</text>
<text x="311" y="132.9">+5V_USB</text>
<text x="342.7" y="132.9">OC_N</text>
<text x="86.2" y="149.4">+5V_USB</text>
<text x="117.9" y="149.4">GND</text>
<text x="150.9" y="149.4">+5V_USB</text>
<text x="182.7" y="149.4">GND</text>
<text x="217.3" y="149.4">FT_3V3</text>
<text x="247.4" y="149.4">GND</text>
<text x="19.9" y="163.3">USB_DP</text>
<text x="22.4" y="165.9">GND</text>
<text x="68.4" y="163.3">USB_DM</text>
<text x="68.4" y="165.9">VBUS</text>
<text x="280.5" y="165.9">+5V_USB</text>
<text x="312.2" y="165.9">GND</text>
<text x="348.8" y="165.9">+5V</text>
<text x="377" y="165.9">GND</text>
<text x="19.7" y="168.4">USB_DM</text>
<text x="68.4" y="168.4">USB_DP</text>
<text x="94.8" y="191.3">+5V</text>
<text x="123" y="191.3">PWR_LED_A</text>
<text x="159.6" y="191.3">GND</text>
<text x="187.8" y="191.3">PWR_LED_A</text>
<text x="348.8" y="186.2">+5V</text>
<text x="377" y="186.2">GND</text>
<text x="19.9" y="245.9">GND</text>
<text x="108" y="245.9">VBUS</text>
<text x="195.4" y="245.9">+5V_USB</text>
<text x="287.8" y="245.9">AVREF</text>
</g>
<g font-size="1.3" fill="#a90000">
<text x="113.7" y="37.8">1</text>
<text x="123.9" y="37.8">2</text>
<text x="179.8" y="37.8">1</text>
<text x="189.9" y="37.8">2</text>
<text x="244.5" y="37.8">1</text>
<text x="254.7" y="37.8">2</text>
<text x="309.3" y="37.8">1</text>
<text x="319.5" y="37.8">2</text>
<text x="32.9" y="58.2">A12</text>
<text x="33.3" y="55.6">A1</text>
<text x="61.2" y="59.4">B6</text>
<text x="61.3" y="56.9">A6</text>
<text x="32.8" y="63.2">B12</text>
<text x="33.3" y="60.7">B1</text>
<text x="33.3" y="65.8">S1</text>
<text x="61.2" y="64.5">B7</text>
<text x="61.3" y="62">A7</text>
<text x="33.3" y="68.3">A4</text>
<text x="33.3" y="70.9">A9</text>
<text x="61.2" y="69.6">B5</text>
<text x="61.3" y="67.1">A5</text>
<text x="324.6" y="68.3">1</text>
<text x="334.7" y="68.3">2</text>
<text x="33.3" y="73.4">B4</text>
<text x="33.3" y="75.9">B9</text>
<text x="61.2" y="74.7">B8</text>
<text x="61.3" y="72.1">A8</text>
<text x="130.2" y="78.5">1</text>
<text x="130.2" y="81">2</text>
<text x="130.2" y="83.6">3</text>
<text x="157.8" y="78.5">15</text>
<text x="157.8" y="81">16</text>
<text x="157.8" y="83.6">17</text>
<text x="250.9" y="83.6">1</text>
<text x="278.8" y="83.6">5</text>
<text x="324.6" y="83.6">1</text>
<text x="334.7" y="83.6">2</text>
<text x="130.2" y="86.1">4</text>
<text x="130.2" y="88.6">5</text>
<text x="157.8" y="86.1">18</text>
<text x="157.8" y="88.6">19</text>
<text x="250.9" y="86.1">2</text>
<text x="250.9" y="88.6">3</text>
<text x="278.8" y="86.1">6</text>
<text x="278.8" y="88.6">7</text>
<text x="130.2" y="91.2">6</text>
<text x="130.2" y="93.7">7</text>
<text x="157.8" y="91.2">20</text>
<text x="157.8" y="93.7">21</text>
<text x="250.9" y="91.2">4</text>
<text x="278.8" y="91.2">8</text>
<text x="129.8" y="101.3">10</text>
<text x="130.2" y="96.3">8</text>
<text x="130.2" y="98.8">9</text>
<text x="157.8" y="96.3">22</text>
<text x="157.8" y="98.8">23</text>
<text x="157.8" y="101.3">24</text>
<text x="129.8" y="103.9">11</text>
<text x="129.8" y="106.4">12</text>
<text x="157.8" y="103.9">25</text>
<text x="157.8" y="106.4">26</text>
<text x="38.8" y="110.2">1</text>
<text x="49" y="110.2">2</text>
<text x="129.8" y="109">13</text>
<text x="129.8" y="111.5">14</text>
<text x="157.8" y="109">27</text>
<text x="157.8" y="111.5">28</text>
<text x="324.6" y="110.2">1</text>
<text x="334.7" y="110.2">2</text>
<text x="38.8" y="126.7">1</text>
<text x="49" y="126.7">2</text>
<text x="324.6" y="131.8">1</text>
<text x="334.7" y="131.8">2</text>
<text x="99.8" y="148.3">1</text>
<text x="109.9" y="148.3">2</text>
<text x="164.5" y="148.3">1</text>
<text x="174.7" y="148.3">2</text>
<text x="229.3" y="148.3">1</text>
<text x="239.5" y="148.3">2</text>
<text x="32.5" y="162.3">1</text>
<text x="32.5" y="164.8">2</text>
<text x="32.5" y="167.4">3</text>
<text x="60.4" y="162.3">4</text>
<text x="60.4" y="164.8">5</text>
<text x="60.4" y="167.4">6</text>
<text x="294.1" y="164.8">1</text>
<text x="304.2" y="164.8">2</text>
<text x="358.8" y="164.8">1</text>
<text x="369" y="164.8">2</text>
<text x="358.8" y="185.2">1</text>
<text x="369" y="185.2">2</text>
<text x="104.8" y="190.2">1</text>
<text x="115" y="190.2">2</text>
<text x="169.6" y="190.2">1</text>
<text x="179.8" y="190.2">2</text>
<text x="29.9" y="244.9">1</text>
<text x="118.8" y="244.9">1</text>
<text x="209" y="244.9">1</text>
<text x="299.2" y="244.9">1</text>
</g>
<g font-size="1.3" fill="#006464">
<text x="36.2" y="56.6">A1</text>
<text x="36.2" y="59.1">A12</text>
<text x="58.3" y="57.9">A6</text>
<text x="36.2" y="61.7">B1</text>
<text x="36.2" y="64.2">B12</text>
<text x="58.2" y="60.4">B6</text>
<text x="58.2" y="65.5">B7</text>
<text x="58.3" y="62.9">A7</text>
<text x="36.2" y="66.7">S1</text>
<text x="36.2" y="69.3">A4</text>
<text x="36.2" y="71.8">A9</text>
<text x="58.2" y="70.6">B5</text>
<text x="58.3" y="68">A5</text>
<text x="36.2" y="74.4">B4</text>
<text x="36.2" y="76.9">B9</text>
<text x="58.2" y="75.6">B8</text>
<text x="58.3" y="73.1">A8</text>
<text x="132.7" y="79.4">TXD</text>
<text x="132.7" y="82">DTR_N</text>
<text x="151.7" y="82">USBDM</text>
<text x="151.8" y="79.4">USBDP</text>
<text x="132.7" y="84.5">RTS_N</text>
<text x="132.7" y="87.1">VCCIO</text>
<text x="132.7" y="89.6">RXD</text>
<text x="150.6" y="89.6">RESET_N</text>
<text x="151.2" y="84.5">3V3OUT</text>
<text x="153.7" y="87.1">GND</text>
<text x="253.4" y="84.5">GND</text>
<text x="253.4" y="87.1">IN</text>
<text x="253.4" y="89.6">IN</text>
<text x="273.6" y="84.5">OC_N</text>
<text x="274.5" y="87.1">OUT</text>
<text x="274.5" y="89.6">OUT</text>
<text x="132.7" y="92.1">RI_N</text>
<text x="132.7" y="94.7">GND</text>
<text x="153.7" y="94.7">GND</text>
<text x="153.9" y="92.1">VCC</text>
<text x="253.4" y="92.1">EN_N</text>
<text x="274.5" y="92.1">OUT</text>
<text x="132.7" y="97.2">NC</text>
<text x="132.7" y="99.8">DSR_N</text>
<text x="151.9" y="97.2">CBUS1</text>
<text x="151.9" y="99.8">CBUS0</text>
<text x="132.7" y="102.3">DCD_N</text>
<text x="132.7" y="104.8">CTS_N</text>
<text x="132.7" y="107.4">CBUS4</text>
<text x="152.9" y="104.8">AGND</text>
<text x="153.4" y="107.4">TEST</text>
<text x="154.6" y="102.3">NC</text>
<text x="132.7" y="109.9">CBUS2</text>
<text x="132.7" y="112.5">CBUS3/PWREN_N</text>
<text x="152.7" y="112.5">OSCO</text>
<text x="153.3" y="109.9">OSCI</text>
<text x="34.9" y="163.3">IO1</text>
<text x="34.9" y="165.8">GND</text>
<text x="55.1" y="165.8">VBUS</text>
<text x="56.4" y="163.3">IO2</text>
<text x="34.9" y="168.3">IO2</text>
<text x="56.4" y="168.3">IO1</text>
</g>
</svg>
